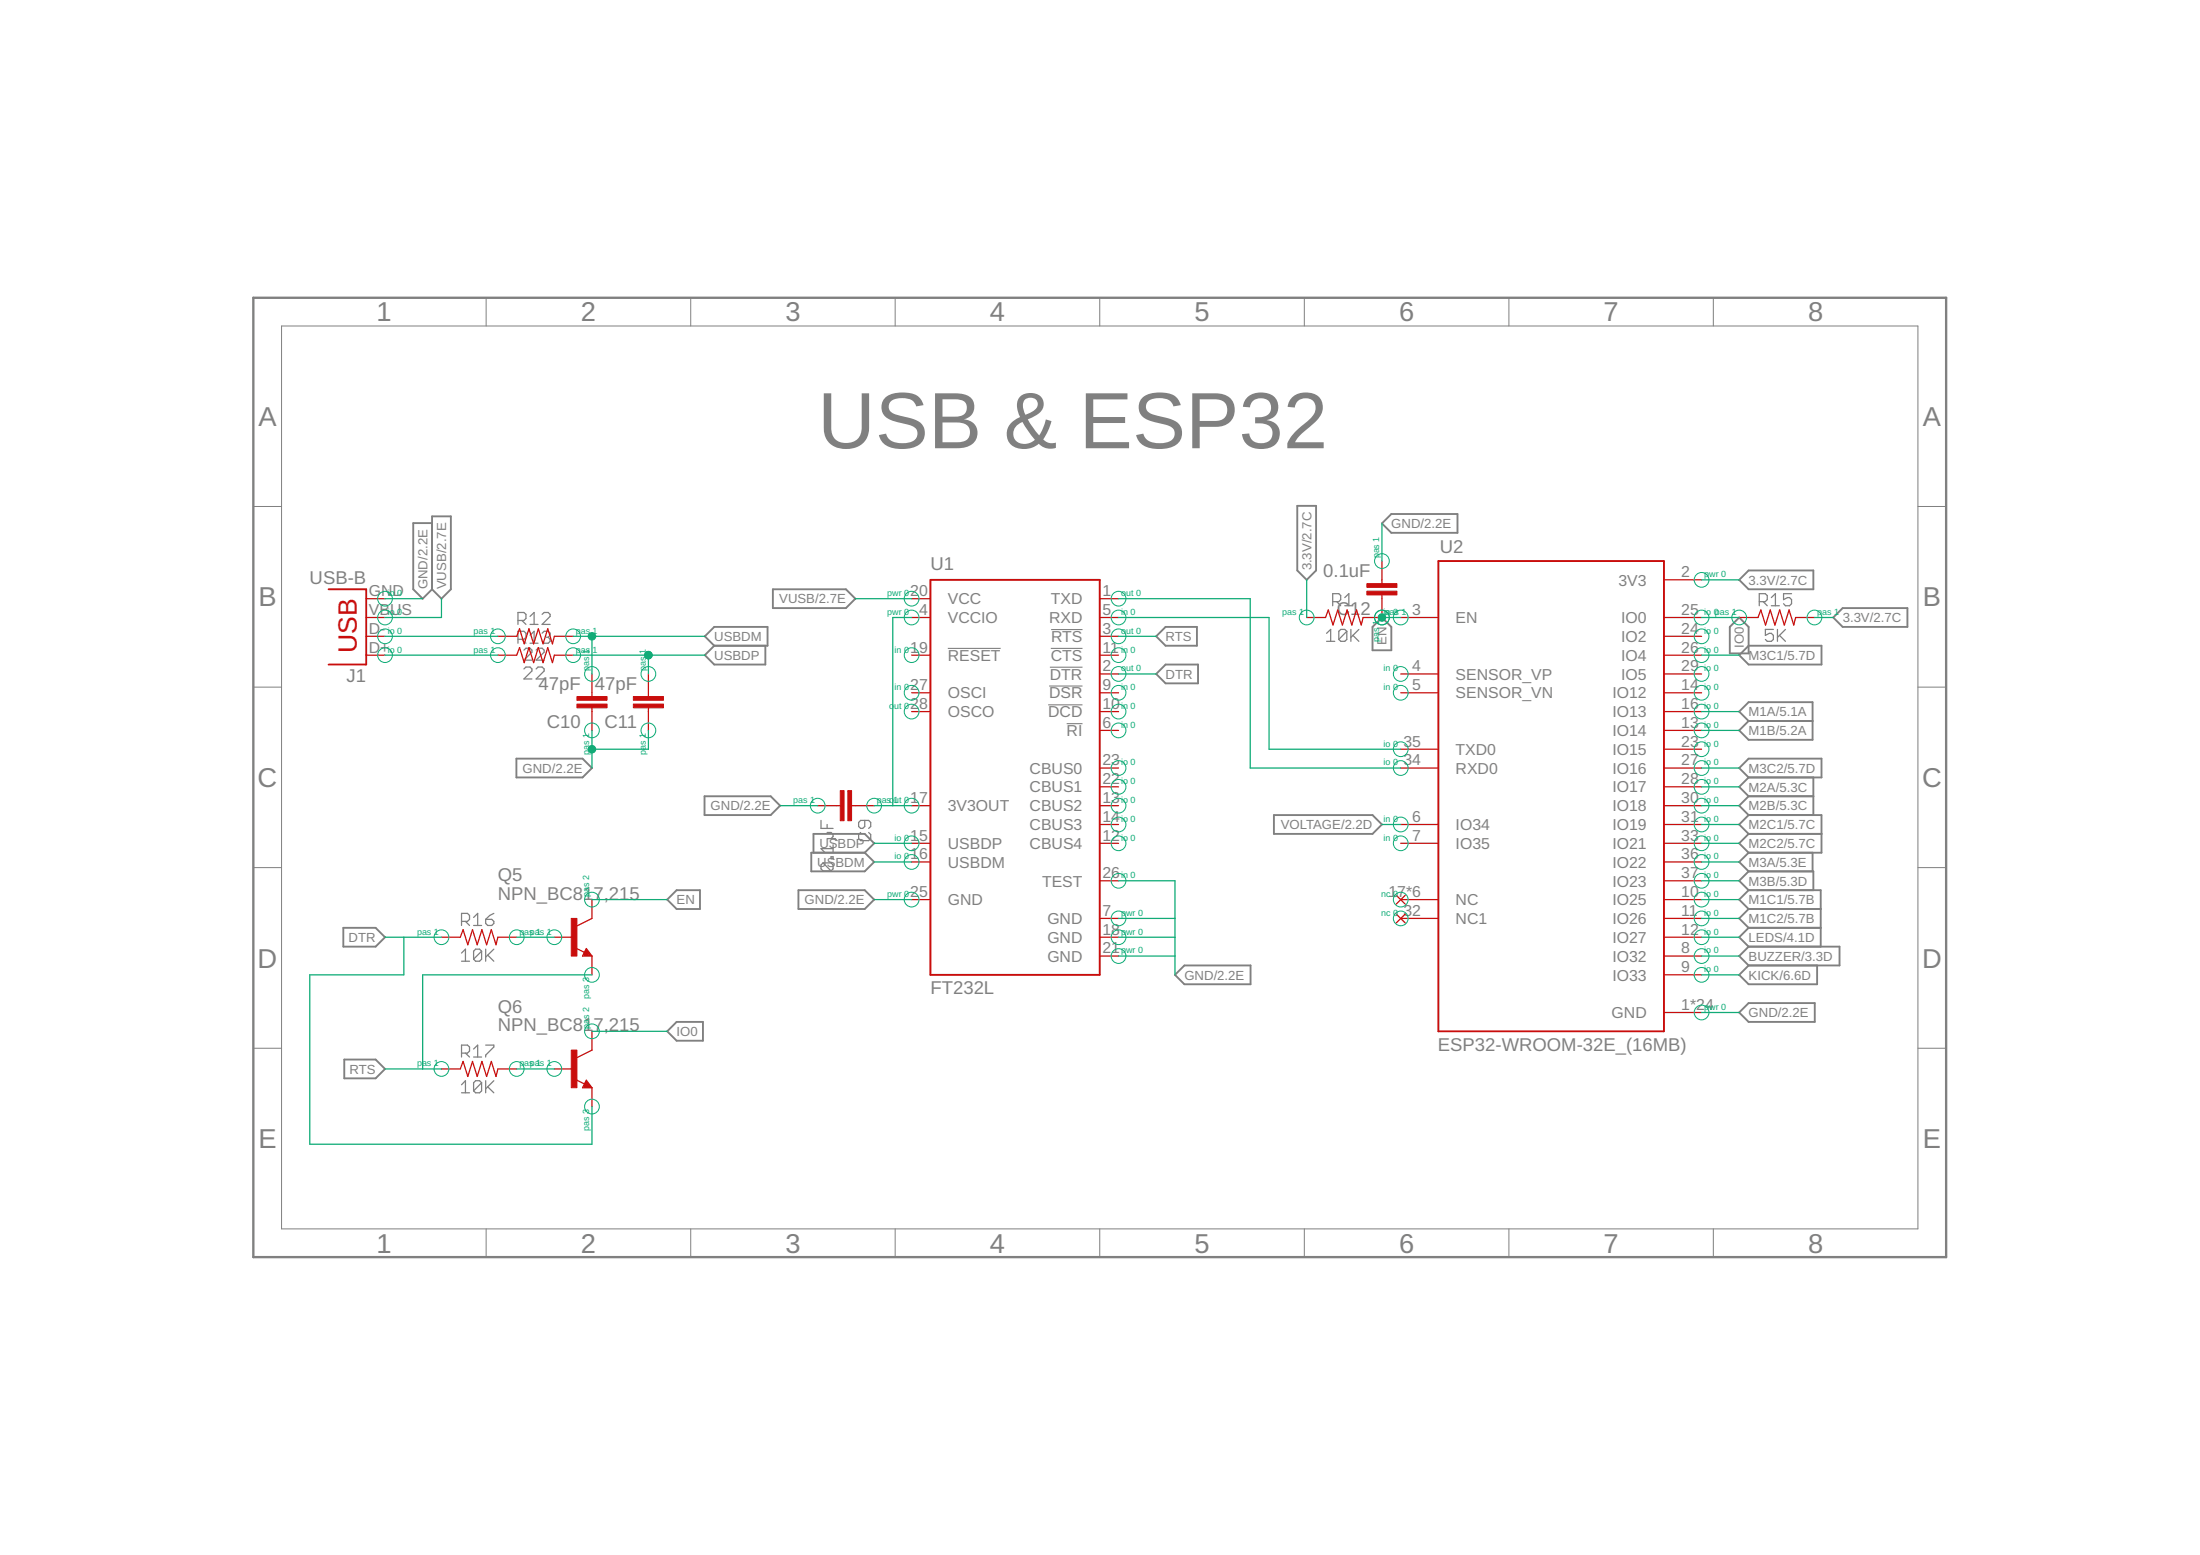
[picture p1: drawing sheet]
<svg xmlns="http://www.w3.org/2000/svg" width="297mm" height="210mm" viewBox="0 0 297 210" stroke-linecap="round" stroke-linejoin="round" font-family="sans-serif">
<g fill="none" stroke="#808080" stroke-width=".17">
<path d="M69.9 83.8h.8l.3-.3v-.6l-.3-.2h-.8v1.6M69.9 86.3h.8l.3-.3v-.5l-.3-.3h-.8v1.6M70.5 83.8l.5 .5M70.5 86.3l.5 .5M70.7 87.8l.3-.3h.6l.2 .3v.2l-1.1 1.1h1.1M70.7 90.3l.3-.3h.6l.2 .3v.3l-1.1 1.1h1.1M71.6 83.2l.5-.5v1.6M71.6 85.7l.5-.5v1.6M71.6 84.3h1M71.6 86.8h1M72.4 87.8l.2-.3h.6l.3 .3v.2l-1.1 1.1h1.1M72.4 90.3l.2-.3h.6l.3 .3v.3l-1.1 1.1h1.1"/>
<path d="M73.2 82.9l.3-.2h.5l.3 .2v.3l-1.1 1.1h1.1M73.2 85.5l.3-.3h.5l.3 .3v.2l-.3 .3M73.7 86h.3M74 86l.3 .3v.3l-.3 .2h-.5l-.3-.2M179.1 85.5l.6-.5v1.6M179.1 86.6h1.1M179.9 81.2h.9l.2-.3v-.5l-.2-.3h-.9v1.7M180.5 81.2l.5 .6M181.6 80.7l.5-.6v1.7M181.6 81.8h1.1M181.8 85.2v1.1l-.2 .3h-.6l-.2-.3M181.8 85.2l-.2-.2h-.6l-.2 .2v1.1"/>
<path d="M181.8 85.2l-1 1.1M182.4 85v1.6M182.7 85.8l.8 .8M183.5 85l-1.1 1M237.5 81.2h.8l.3-.3v-.5l-.3-.3h-.8v1.7M238.1 81.2l.5 .6M239.2 81.8h1M239.2 80.7l.5-.6v1.7M239.4 85h-1v.8l.5-.3h.3l.2 .3v.5l-.2 .3h-.6l-.2-.3M240 85v1.6M240.3 85.8l.8 .8M241.1 85l-1.1 1"/>
<path d="M241.9 80.1h-1.1v.8l.5-.2h.3l.3 .2v.6l-.3 .3h-.5l-.3-.3M110.8 110.7v1.1h1.7M111.1 116.5l-.3 .3v.5l.3 .3h1.1M111.1 116.5h1.1l.3 .3v.5l-.3 .3M111.1 116.5l1.1 1.1M111.7 112.4h.5l.3 .2v.3l-.3 .3M111.7 113.2h1.1l.2 .3M111.7 111.3v.5M112.2 115.7h.3v.2h-.3zM112.5 114v1.1M112.5 114.6h-1.7l.6 .5M116.2 112.4l-.3 .2v.6l.3 .3h1.1l.3-.3v-.6l-.3-.2"/>
<path d="M116.8 110.7v.9l-.3 .2h-.3l-.3-.2v-.6l.3-.3h1.1l.3 .3v.6l-.3 .2M62.3 128.7l.5-.6v1.7M62.3 129.8h1.1M62.3 124.4h.8l.3-.3v-.5l-.3-.3h-.8v1.6M62.8 124.4l.6 .5M63.9 123.8l.6-.5v1.6M63.9 124.9h1.1M65 128.4v1.1l-.3 .3h-.5l-.3-.3M65 128.4l-.3-.3h-.5l-.3 .3v1.1M65 128.4l-1.1 1.1M65.6 124.1h.8l.3 .3v.3l-.3 .2h-.6l-.2-.2zM65.6 128.1v1.7"/>
<path d="M65.8 128.9l.9 .9M66.7 128.1l-1.1 1.1M66.7 123.3l-.6 .3-.5 .5M62.3 146.4l.5-.5v1.6M62.3 147.5h1.1M62.3 142.2h.8l.3-.3v-.6l-.3-.2h-.8v1.6M62.8 142.2l.6 .5M63.9 141.6l.6-.5v1.6M63.9 142.7h1.1M65 146.2l-.3-.3h-.5l-.3 .3v1.1M65 146.2v1.1l-.3 .2h-.5l-.3-.2M65 146.2l-1.1 1.1"/>
<path d="M65.6 141.1h1.1v.2l-1.1 1.1v.3M65.6 145.9v1.6M65.8 146.7l.9 .8M66.7 145.9l-1.1 1.1"/>
</g>
<path d="M34.2 40.2h228.6v129.5h-228.6z" fill="none" stroke="#808080" stroke-width=".32"/>
<g fill="none" stroke="#808080" stroke-width=".14">
<path d="M38 44h221v121.9h-221zM65.6 40.2v3.8M93.3 40.2v3.8M120.9 40.2v3.8M148.5 40.2v3.8M176.1 40.2v3.8M203.7 40.2v3.8M231.3 40.2v3.8M34.2 68.4h3.8M259 68.4h3.8M34.2 92.8h3.8M259 92.8h3.8"/>
<path d="M34.2 117.1h3.8M259 117.1h3.8M34.2 141.5h3.8M259 141.5h3.8M65.6 165.9v3.8M93.3 165.9v3.8M120.9 165.9v3.8M148.5 165.9v3.8M176.1 165.9v3.8M203.7 165.9v3.8M231.3 165.9v3.8"/>
</g>
<path d="M128 87.5h7.1M141.5 95.1h4.7M141.6 92.6h4.6M141.8 90.1h4.4M141.9 87.5h4.3M141.9 85h4.3M144 97.7h2.2" fill="none" stroke="#808080" stroke-width=".15"/>
<g fill="none" stroke="#808080" stroke-width=".25">
<path d="M58.3 70.6h-2.5v8.9l1.3 1.3 1.2-1.3M58.3 69.7h2.6v9.8l-1.3 1.3-1.3-1.3zM104.4 79.5h9.8l1.3 1.3-1.3 1.3h-9.8zM175.2 68.3h2.5v8.7l-1.3 1.3-1.2-1.3zM186.6 70.7l1.3-1.3h8.9v2.5h-8.9zM234.8 78.3l1.3-1.3h8.7v2.5h-8.7zM95.2 85.9l1.2-1.3h7.2v2.6h-7.2zM96.4 87.2l-1.2 1.2 1.2 1.3h6.9v-2.5M156.1 85.9l1.3-1.3h4.2v2.6h-4.2zM157.4 89.7h4.4v2.5h-4.4l-1.3-1.2zM186.6 83.4l1.3 1.2v3.2h-2.6v-3.2zM234.8 96.1l1.3-1.3h8.6v5.1h-8.6l-1.3-1.3 1.3-1.3z"/>
<path d="M234.8 83.4l1.3 1.2v3.6h-2.5v-3.6zM236.1 87.2h9.8v2.5h-9.8l-1.3-1.3zM236.1 97.3h8.6M247.5 83.4l1.3-1.3h8.7v2.5h-8.7zM69.7 102.4h9l1.2 1.3-1.2 1.2h-9zM95.1 107.5h9l1.2 1.3-1.2 1.2h-9zM109.5 115.1h7.3l1.2 1.3-1.2 1.2h-7.3zM109.8 115.1v-2.5h7l1.2 1.2-1.2 1.3M172 110h13.3l1.3 1.3-1.3 1.3h-13.3zM234.8 103.7l1.3-1.3h9.8v2.5h-9.8zM236.1 110h9.8v5.1h-9.8M236.1 107.5h8.7"/>
<path d="M236.1 112.6h9.8M236.1 117.6h8.7v2.6M236.1 104.9l-1.3 1.3 1.3 1.3M236.1 107.5l-1.3 1.3 1.3 1.2M236.1 110l-1.3 1.3 1.3 1.3M236.1 112.6l-1.3 1.2 1.3 1.3M236.1 115.1l-1.3 1.3 1.3 1.2M236.1 117.6l-1.3 1.3 1.3 1.3M244.7 115.1v2.5M244.8 104.9v5.1M46.4 125.2h4.3l1.3 1.3-1.3 1.3h-4.3zM90.1 121.4l1.3-1.2h3.1v2.5h-3.1z"/>
<path d="M91.4 137.9h3.5v2.6h-3.5l-1.3-1.3zM107.8 120.2h9l1.2 1.2-1.2 1.3h-9zM158.6 131.6l1.3-1.3h8.9v2.6h-8.9zM234.8 136.7l1.3-1.3h8.9v2.5h-8.9zM236.1 122.7h9.7M236.1 120.2h9.7v7.6M236.1 127.8h12.3v2.5h-12.3M236.1 130.3l-1.3 1.3 1.3 1.3h9.2v-2.6M236.1 125.2l-1.3 1.3 1.3 1.3M236.1 125.2h9.7M236.1 127.8l-1.3 1.3 1.3 1.2M236.1 120.2l-1.3 1.2 1.3 1.3"/>
<path d="M236.1 122.7l-1.3 1.3 1.3 1.2M46.5 143h4.2l1.3 1.3-1.3 1.3h-4.2z"/>
</g>
<g fill="none" stroke="#c90d0c" stroke-width=".17">
<path d="M186.6 75.7v3.1M224.7 78.3h5M49.4 88.4h2.6M49.4 85.9h2.6M49.4 83.4h2.6M49.4 80.8h2.6M67.2 88.4h2.6l.3-1 .7 2.1 .6-2.1 .7 2.1 .6-2.1 .6 2.1 .7-2.1 .6 2.1 .2-1.1h2.6M67.2 85.9h2.6l.3-1 .7 2 .6-2 .7 2 .6-2 .6 2 .7-2 .6 2 .2-1h2.6M79.9 91v3M79.9 95.5v3.1M87.5 91v3M87.5 95.5v3.1"/>
<path d="M123.1 88.4h2.5M123.1 83.4h2.5M123.1 80.8h2.5M123.1 93.5h2.5M123.1 96.1h2.5M148.5 88.4h2.5M148.5 85.9h2.5M148.5 83.4h2.5M148.5 80.8h2.5M148.5 91h2.5M148.5 93.5h2.5M148.5 98.6h2.5"/>
<path d="M148.5 96.1h2.5M186.6 80.3v3.1h-2.6l-.2 1-.6-2.1-.7 2.1-.6-2.1-.6 2.1-.7-2.1-.6 2.1-.7-2.1-.3 1.1h-2.6M189.1 83.4h5.1M189.1 91h5.1M189.1 93.5h5.1M224.7 88.4h5M224.7 85.9h5M224.7 83.4h5M224.7 91h5M224.7 93.5h5M224.7 98.6h5M224.7 96.1h5"/>
<path d="M234.8 83.4h2.6l.3-1.1 .7 2.1 .6-2.1 .6 2.1 .7-2.1 .6 2.1 .7-2.1 .6 2.1 .2-1h2.6M110.4 108.8h3.1M115 108.8h3M123.1 113.8h2.5M123.1 108.8h2.5M123.1 116.4h2.5M148.5 111.3h2.5M148.5 113.8h2.5M148.5 103.7h2.5M148.5 106.2h2.5M148.5 108.8h2.5M148.5 118.9h2.5"/>
<path d="M189.1 111.3h5.1M189.1 113.8h5.1M189.1 101.1h5.1M189.1 103.7h5.1M224.7 111.3h5M224.7 113.8h5M224.7 101.1h5M224.7 103.7h5M224.7 106.2h5M224.7 108.8h5M224.7 116.4h5M224.7 118.9h5"/>
<path d="M59.6 126.5h2.5l.4-1 .7 2 .6-2 .6 2 .7-2 .6 2 .6-2 .7 2 .2-1h2.6M74.8 126.5h2.6M77.7 128l1.2 .6M79.2 128l.7 1.1h-1.2zM79.9 121.4v2.6l-2 1M79.9 129.1v2.5M79.9 139.2v2.6l-2 1M123.1 121.4h2.5M148.5 129.1h2.5M148.5 124h2.5M148.5 126.5h2.5M188.5 120.8l1.2 1.2"/>
<path d="M188.5 123.4l1.2 1.2M189.1 121.4h5.1M189.1 124h5.1M189.7 120.8l-1.2 1.2M189.7 123.4l-1.2 1.2M224.7 136.7h5M224.7 131.6h5M224.7 129.1h5M224.7 121.4h5M224.7 124h5M224.7 126.5h5M59.6 144.3h2.5l.4-1 .7 2 .6-2 .6 2 .7-2 .6 2 .6-2 .7 2 .2-1h2.6"/>
<path d="M74.8 144.3h2.6M77.7 145.7l1.2 .6M79.2 145.8l.7 1h-1.2zM79.9 146.8v2.6"/>
</g>
<g fill="#c90d0c" stroke="#c90d0c" stroke-width=".14">
<path d="M77.9 94h4.1v.5h-4.1z"/>
<path d="M77.9 95h4.1v.5h-4.1z"/>
<path d="M85.5 94h4.1v.5h-4.1z"/>
<path d="M85.5 95h4.1v.5h-4.1z"/>
<path d="M113.5 106.7h.5v4.1h-.5z"/>
<path d="M114.5 106.7h.5v4.1h-.5z"/>
<path d="M184.6 78.8h4v.5h-4z"/>
<path d="M184.6 79.8h4v.5h-4z"/>
<path d="M77.1 124h.8v5.1h-.8z"/>
<path d="M77.1 141.8h.8v5h-.8z"/>
</g>
<path d="M44.4 79.5h5v10.2h-5M125.6 78.3h22.9v53.3h-22.9zM194.2 75.7h30.5v63.5h-30.5zM79.2 128.5l.1 .3h-.4l.3-.5 .5 .6h-.8M79.2 146.3l.1 .3h-.4l.3-.5 .5 .6h-.8" fill="none" stroke="#c90d0c" stroke-width=".25"/>
<g fill="none" stroke="#0dab76" stroke-width=".14">
<circle cx="186.6" cy="75.7" r=".99"/>
<circle cx="229.7" cy="78.3" r=".99"/>
<circle cx="52" cy="88.4" r=".99"/>
<circle cx="52" cy="85.9" r=".99"/>
<circle cx="52" cy="80.8" r=".99"/>
<circle cx="52" cy="83.4" r=".99"/>
<circle cx="67.2" cy="88.4" r=".99"/>
<circle cx="67.2" cy="85.9" r=".99"/>
<circle cx="77.4" cy="88.4" r=".99"/>
<circle cx="77.4" cy="85.9" r=".99"/>
<circle cx="79.9" cy="91" r=".99"/>
<circle cx="79.9" cy="98.6" r=".99"/>
<circle cx="87.5" cy="98.6" r=".99"/>
<circle cx="87.5" cy="91" r=".99"/>
<circle cx="123.1" cy="96.1" r=".99"/>
<circle cx="123.1" cy="88.4" r=".99"/>
<circle cx="123.1" cy="93.5" r=".99"/>
<circle cx="123.1" cy="83.4" r=".99"/>
<circle cx="123.1" cy="80.8" r=".99"/>
<circle cx="151" cy="96.1" r=".99"/>
<circle cx="151" cy="88.4" r=".99"/>
<circle cx="151" cy="98.6" r=".99"/>
<circle cx="151" cy="91" r=".99"/>
<circle cx="151" cy="93.5" r=".99"/>
<circle cx="151" cy="83.4" r=".99"/>
<circle cx="151" cy="80.8" r=".99"/>
<circle cx="151" cy="85.9" r=".99"/>
<circle cx="176.4" cy="83.4" r=".99"/>
<circle cx="186.6" cy="83.4" r=".99"/>
<circle cx="189.1" cy="91" r=".99"/>
<circle cx="189.1" cy="93.5" r=".99"/>
<circle cx="189.1" cy="83.4" r=".99"/>
<circle cx="229.7" cy="93.5" r=".99"/>
<circle cx="229.7" cy="91" r=".99"/>
<circle cx="229.7" cy="96.1" r=".99"/>
<circle cx="229.7" cy="88.4" r=".99"/>
<circle cx="229.7" cy="98.6" r=".99"/>
<circle cx="229.7" cy="85.9" r=".99"/>
<circle cx="229.7" cy="83.4" r=".99"/>
<circle cx="234.8" cy="83.4" r=".99"/>
<circle cx="245" cy="83.4" r=".99"/>
<circle cx="110.4" cy="108.8" r=".99"/>
<circle cx="118" cy="108.8" r=".99"/>
<circle cx="123.1" cy="113.8" r=".99"/>
<circle cx="123.1" cy="108.8" r=".99"/>
<circle cx="123.1" cy="116.4" r=".99"/>
<circle cx="151" cy="113.8" r=".99"/>
<circle cx="151" cy="103.7" r=".99"/>
<circle cx="151" cy="111.3" r=".99"/>
<circle cx="151" cy="108.8" r=".99"/>
<circle cx="151" cy="106.2" r=".99"/>
<circle cx="151" cy="118.9" r=".99"/>
<circle cx="189.1" cy="111.3" r=".99"/>
<circle cx="189.1" cy="113.8" r=".99"/>
<circle cx="189.1" cy="101.1" r=".99"/>
<circle cx="189.1" cy="103.7" r=".99"/>
<circle cx="229.7" cy="106.2" r=".99"/>
<circle cx="229.7" cy="113.8" r=".99"/>
<circle cx="229.7" cy="103.7" r=".99"/>
<circle cx="229.7" cy="108.8" r=".99"/>
<circle cx="229.7" cy="116.4" r=".99"/>
<circle cx="229.7" cy="118.9" r=".99"/>
<circle cx="229.7" cy="101.1" r=".99"/>
<circle cx="229.7" cy="111.3" r=".99"/>
<circle cx="59.6" cy="126.5" r=".99"/>
<circle cx="69.8" cy="126.5" r=".99"/>
<circle cx="74.8" cy="126.5" r=".99"/>
<circle cx="79.9" cy="131.6" r=".99"/>
<circle cx="79.9" cy="121.4" r=".99"/>
<circle cx="79.9" cy="139.2" r=".99"/>
<circle cx="123.1" cy="121.4" r=".99"/>
<circle cx="151" cy="129.1" r=".99"/>
<circle cx="151" cy="124" r=".99"/>
<circle cx="151" cy="126.5" r=".99"/>
<circle cx="189.1" cy="124" r=".99"/>
<circle cx="189.1" cy="121.4" r=".99"/>
<circle cx="229.7" cy="121.4" r=".99"/>
<circle cx="229.7" cy="126.5" r=".99"/>
<circle cx="229.7" cy="124" r=".99"/>
<circle cx="229.7" cy="136.7" r=".99"/>
<circle cx="229.7" cy="129.1" r=".99"/>
<circle cx="229.7" cy="131.6" r=".99"/>
<circle cx="59.6" cy="144.3" r=".99"/>
<circle cx="69.8" cy="144.3" r=".99"/>
<circle cx="74.8" cy="144.3" r=".99"/>
<circle cx="79.9" cy="149.4" r=".99"/>
</g>
<g fill="none" stroke="#0dab76" stroke-width=".17">
<path d="M176.4 78.3v5.1M186.6 70.7v5M229.7 78.3h5.1M52 80.8h5.1M52 85.9h15.2M52 88.4h15.2M59.6 80.8v2.6h-7.6M77.4 85.9h17.8M77.4 88.4h17.8M79.9 85.9v5.1M79.9 98.6v5.1M87.5 88.4v2.6"/>
<path d="M87.5 98.6v2.5h-7.6M115.5 80.8h7.6M123.1 83.4h-2.6v25.4M151 83.4h20.3v17.7h17.8M151 80.8h17.8v22.9h20.3M151 85.9h5.1M151 91h5.1M186.6 83.4h2.5M229.7 88.4h5.1M229.7 83.4h5.1M229.7 98.6h5.1M229.7 96.1h5.1"/>
<path d="M245 83.4h2.5M105.3 108.8h5.1M118 108.8h5.1M118 113.8h5.1M118 116.4h5.1M151 118.9h7.6v12.7M186.6 111.3h2.5M229.7 118.9h5.1M229.7 108.8h5.1M229.7 113.8h5.1M229.7 116.4h5.1M229.7 106.2h5.1"/>
<path d="M229.7 111.3h5.1M229.7 103.7h5.1M52 126.5h7.6M54.5 126.5v5.1h-12.7v22.9h38.1v-5.1M69.8 126.5h5M79.9 121.4h10.2M79.9 131.6h-22.8v12.7M79.9 139.2h10.2M118 121.4h5.1M151 124h7.6M151 126.5h7.6M151 129.1h7.6"/>
<path d="M229.7 136.7h5.1M229.7 121.4h5.1M229.7 124h5.1M229.7 126.5h5.1M229.7 129.1h5.1M229.7 131.6h5.1M52 144.3h7.6M69.8 144.3h5"/>
</g>
<g fill="#0dab76" stroke="#0dab76" stroke-width=".14">
<circle cx="79.9" cy="101.1" r=".51"/>
<circle cx="87.5" cy="88.4" r=".51"/>
<circle cx="79.9" cy="85.9" r=".51"/>
<circle cx="186.6" cy="83.4" r=".51"/>
</g>
<text font-size="10.8" fill="#808080" x="110.4" y="60.5">USB &amp; ESP32</text>
<g font-size="3.7" fill="#808080">
<text x="50.8" y="43.4">1</text>
<text x="78.4" y="43.4">2</text>
<text x="106" y="43.4">3</text>
<text x="133.7" y="43.4">4</text>
<text x="161.3" y="43.4">5</text>
<text x="188.9" y="43.4">6</text>
<text x="216.5" y="43.4">7</text>
<text x="244.1" y="43.4">8</text>
<text x="34.9" y="57.5">A</text>
<text x="259.6" y="57.5">A</text>
<text x="34.9" y="81.9">B</text>
<text x="259.6" y="81.9">B</text>
<text x="34.8" y="106.2">C</text>
<text x="259.5" y="106.2">C</text>
<text x="34.8" y="130.6">D</text>
<text x="259.5" y="130.6">D</text>
<text x="34.9" y="155">E</text>
<text x="259.6" y="155">E</text>
<text x="50.8" y="169.1">1</text>
<text x="78.4" y="169.1">2</text>
<text x="106" y="169.1">3</text>
<text x="133.7" y="169.1">4</text>
<text x="161.3" y="169.1">5</text>
<text x="188.9" y="169.1">6</text>
<text x="216.5" y="169.1">7</text>
<text x="244.1" y="169.1">8</text>
</g>
<text font-size="3.6" fill="#c90d0c" x="48.2" y="88.2" transform="rotate(-90 48.2 88.2)">USB</text>
<g font-size="2.5" fill="#808080">
<text x="125.6" y="77">U1</text>
<text x="178.7" y="77.9">0.1uF</text>
<text x="194.4" y="74.6">U2</text>
<text x="41.8" y="78.8">USB-B</text>
<text x="180.5" y="83">C12</text>
<text x="46.8" y="92.1">J1</text>
<text x="72.7" y="93.1">47pF</text>
<text x="80.3" y="93.1">47pF</text>
<text x="73.8" y="98.2">C10</text>
<text x="81.6" y="98.2">C11</text>
<text x="67.2" y="118.9">Q5</text>
<text x="67.2" y="121.4">NPN_BC81</text>
<text x="80.1" y="121.4">7,215</text>
<text x="67.2" y="136.7">Q6</text>
<text x="125.6" y="134.1">FT232L</text>
<text x="67.2" y="139.2">NPN_BC81</text>
<text x="80.1" y="139.2">7,215</text>
<text x="194.2" y="141.9">ESP32-WROOM-32E_(16MB)</text>
</g>
<g font-size="2.1" fill="#808080">
<text x="227" y="77.9">2</text>
<text x="49.8" y="83">VBUS</text>
<text x="49.8" y="80.5">GND</text>
<text x="122.9" y="80.5">20</text>
<text x="124.1" y="83">4</text>
<text x="128" y="81.6">VCC</text>
<text x="141.9" y="81.6">TXD</text>
<text x="148.8" y="80.5">1</text>
<text x="148.8" y="83">5</text>
<text x="190.7" y="83">3</text>
<text x="218.5" y="79">3V3</text>
<text x="227" y="83">25</text>
<text x="49.8" y="88.1">D+</text>
<text x="49.8" y="85.5">D-</text>
<text x="122.9" y="88.1">19</text>
<text x="128" y="84.1">VCCIO</text>
<text x="128" y="89.2">RESET</text>
<text x="141.6" y="84.1">RXD</text>
<text x="141.9" y="89.2">CTS</text>
<text x="141.9" y="86.7">RTS</text>
<text x="148.8" y="85.5">3</text>
<text x="148.8" y="88.1">11</text>
<text x="196.5" y="84.1">EN</text>
<text x="218.9" y="86.7">IO2</text>
<text x="218.9" y="84.1">IO0</text>
<text x="218.9" y="89.2">IO4</text>
<text x="227" y="85.5">24</text>
<text x="227" y="88.1">26</text>
<text x="122.9" y="95.7">28</text>
<text x="122.9" y="93.2">27</text>
<text x="128" y="94.3">OSCI</text>
<text x="141.6" y="94.3">DSR</text>
<text x="141.7" y="91.7">DTR</text>
<text x="148.8" y="90.6">2</text>
<text x="148.8" y="93.2">9</text>
<text x="148.8" y="95.7">10</text>
<text x="190.7" y="90.6">4</text>
<text x="190.7" y="93.2">5</text>
<text x="196.5" y="91.7">SENSOR_VP</text>
<text x="196.5" y="94.3">SENSOR_VN</text>
<text x="217.7" y="94.3">IO12</text>
<text x="218.9" y="91.7">IO5</text>
<text x="227" y="93.2">14</text>
<text x="227" y="95.7">16</text>
<text x="227" y="90.6">29</text>
<text x="128" y="96.8">OSCO</text>
<text x="141.5" y="96.8">DCD</text>
<text x="144" y="99.4">RI</text>
<text x="148.8" y="98.2">6</text>
<text x="189.5" y="100.8">35</text>
<text x="196.5" y="101.9">TXD0</text>
<text x="217.7" y="99.4">IO14</text>
<text x="217.7" y="96.8">IO13</text>
<text x="217.7" y="101.9">IO15</text>
<text x="227" y="98.2">13</text>
<text x="227" y="100.8">23</text>
<text x="139" y="104.4">CBUS0</text>
<text x="139" y="107">CBUS1</text>
<text x="148.8" y="103.3">23</text>
<text x="148.8" y="105.9">22</text>
<text x="189.5" y="103.3">34</text>
<text x="196.5" y="104.4">RXD0</text>
<text x="217.7" y="104.4">IO16</text>
<text x="217.7" y="107">IO17</text>
<text x="227" y="103.3">27</text>
<text x="227" y="105.9">28</text>
<text x="122.9" y="108.4">17</text>
<text x="122.9" y="113.5">15</text>
<text x="128" y="109.5">3V3OUT</text>
<text x="139" y="109.5">CBUS2</text>
<text x="139" y="112">CBUS3</text>
<text x="148.8" y="108.4">13</text>
<text x="148.8" y="110.9">14</text>
<text x="148.8" y="113.5">12</text>
<text x="190.7" y="110.9">6</text>
<text x="190.7" y="113.5">7</text>
<text x="196.5" y="112">IO34</text>
<text x="217.7" y="109.5">IO18</text>
<text x="217.7" y="112">IO19</text>
<text x="227" y="108.4">30</text>
<text x="227" y="110.9">31</text>
<text x="227" y="113.5">33</text>
<text x="122.9" y="116">16</text>
<text x="128" y="114.6">USBDP</text>
<text x="128" y="117.1">USBDM</text>
<text x="139" y="114.6">CBUS4</text>
<text x="140.7" y="119.7">TEST</text>
<text x="148.8" y="118.5">26</text>
<text x="196.5" y="114.6">IO35</text>
<text x="217.7" y="114.6">IO21</text>
<text x="217.7" y="117.1">IO22</text>
<text x="217.7" y="119.7">IO23</text>
<text x="227" y="116">36</text>
<text x="227" y="118.5">37</text>
<text x="122.9" y="121.1">25</text>
<text x="128" y="122.2">GND</text>
<text x="141.4" y="124.7">GND</text>
<text x="148.8" y="123.6">7</text>
<text x="187.5" y="121.1">17*6</text>
<text x="189.5" y="123.6">32</text>
<text x="196.5" y="122.2">NC</text>
<text x="196.5" y="124.7">NC1</text>
<text x="217.7" y="122.2">IO25</text>
<text x="217.7" y="124.7">IO26</text>
<text x="227" y="121.1">10</text>
<text x="227" y="123.6">11</text>
<text x="141.4" y="127.3">GND</text>
<text x="141.4" y="129.8">GND</text>
<text x="148.8" y="126.2">18</text>
<text x="148.8" y="128.7">21</text>
<text x="217.7" y="129.8">IO32</text>
<text x="217.7" y="127.3">IO27</text>
<text x="227" y="131.2">9</text>
<text x="227" y="128.7">8</text>
<text x="227" y="126.2">12</text>
<text x="217.6" y="137.4">GND</text>
<text x="217.7" y="132.4">IO33</text>
<text x="227" y="136.3">1*24</text>
</g>
<g font-size="1.8" fill="#808080">
<text x="187.9" y="71.3">GND/2.2E</text>
<text x="177.1" y="77" transform="rotate(-90 177.1 77)">3.3V/2.7C</text>
<text x="57.7" y="79.5" transform="rotate(-90 57.7 79.5)">GND/2.2E</text>
<text x="60.2" y="79.5" transform="rotate(-90 60.2 79.5)">VUSB/2.7E</text>
<text x="105.2" y="81.5">VUSB/2.7E</text>
<text x="236.1" y="78.9">3.3V/2.7C</text>
<text x="248.8" y="84">3.3V/2.7C</text>
<text x="96.4" y="89.1">USBDP</text>
<text x="96.4" y="86.5">USBDM</text>
<text x="157.4" y="86.5">RTS</text>
<text x="187.2" y="87.1" transform="rotate(-90 187.2 87.1)">EN</text>
<text x="235.5" y="87.5" transform="rotate(-90 235.5 87.5)">IO0</text>
<text x="236.1" y="89.1">M3C1/5.7D</text>
<text x="157.4" y="91.6">DTR</text>
<text x="236.1" y="99.2">M1B/5.2A</text>
<text x="236.1" y="96.7">M1A/5.1A</text>
<text x="70.5" y="104.3">GND/2.2E</text>
<text x="236.1" y="106.8">M2A/5.3C</text>
<text x="236.1" y="104.3">M3C2/5.7D</text>
<text x="95.9" y="109.4">GND/2.2E</text>
<text x="172.9" y="111.9">VOLTAGE/2.2D</text>
<text x="236.1" y="109.4">M2B/5.3C</text>
<text x="236.1" y="111.9">M2C1/5.7C</text>
<text x="110.3" y="117">USBDM</text>
<text x="110.6" y="114.5">USBDP</text>
<text x="236.1" y="114.5">M2C2/5.7C</text>
<text x="236.1" y="117">M3A/5.3E</text>
<text x="236.1" y="119.5">M3B/5.3D</text>
<text x="91.4" y="122.1">EN</text>
<text x="108.6" y="122.1">GND/2.2E</text>
<text x="236.1" y="122.1">M1C1/5.7B</text>
<text x="236.1" y="124.6">M1C2/5.7B</text>
<text x="47.1" y="127.2">DTR</text>
<text x="236.1" y="127.2">LEDS/4.1D</text>
<text x="236.1" y="129.7">BUZZER/3.3D</text>
<text x="159.9" y="132.2">GND/2.2E</text>
<text x="236.1" y="137.3">GND/2.2E</text>
<text x="236.1" y="132.2">KICK/6.6D</text>
<text x="91.4" y="139.8">IO0</text>
<text x="47.2" y="144.9">RTS</text>
</g>
<g font-size="1.2" fill="#0dab76">
<text x="186.2" y="75.4" transform="rotate(-90 186.2 75.4)">pas 1</text>
<text x="230.1" y="77.9">pwr 0</text>
<text x="52.3" y="83">io 0</text>
<text x="52.3" y="80.5">io 0</text>
<text x="119.8" y="80.5">pwr 0</text>
<text x="119.8" y="83">pwr 0</text>
<text x="151.4" y="80.5">out 0</text>
<text x="151.4" y="83">in 0</text>
<text x="173.1" y="83">pas 1</text>
<text x="186.8" y="83">in</text>
<text x="186.9" y="83">pa0s 1</text>
<text x="230.1" y="83">io 0pas 1</text>
<text x="245.3" y="83">pas 1</text>
<text x="52.3" y="88.1">io 0</text>
<text x="52.3" y="85.5">io 0</text>
<text x="63.9" y="85.5">pas 1</text>
<text x="63.9" y="88.1">pas 1</text>
<text x="77.7" y="85.5">pas 1</text>
<text x="77.7" y="88.1">pas</text>
<text x="79.6" y="88.3" transform="rotate(-90 79.6 88.3)">1</text>
<text x="80" y="88.1">1</text>
<text x="87.2" y="88.3" transform="rotate(-90 87.2 88.3)">1</text>
<text x="120.8" y="88.1">in 0</text>
<text x="151.4" y="85.5">out 0</text>
<text x="151.4" y="88.1">in 0</text>
<text x="186.2" y="86.7" transform="rotate(-90 186.2 86.7)">pas 1</text>
<text x="230.1" y="85.5">io 0</text>
<text x="230.1" y="88.1">io 0</text>
<text x="79.6" y="90.6" transform="rotate(-90 79.6 90.6)">pas</text>
<text x="87.2" y="90.6" transform="rotate(-90 87.2 90.6)">pas</text>
<text x="120.1" y="95.7">o</text>
<text x="120.7" y="95.7">ut 0</text>
<text x="120.8" y="93.2">in 0</text>
<text x="151.4" y="90.6">out 0</text>
<text x="151.4" y="93.2">in 0</text>
<text x="151.4" y="95.7">in 0</text>
<text x="186.8" y="90.6">in 0</text>
<text x="186.8" y="93.2">in 0</text>
<text x="230.1" y="93.2">io 0</text>
<text x="230.1" y="95.7">io 0</text>
<text x="230.1" y="90.6">io 0</text>
<text x="79.6" y="101.9" transform="rotate(-90 79.6 101.9)">pas 1</text>
<text x="87.2" y="101.9" transform="rotate(-90 87.2 101.9)">pas 1</text>
<text x="151.4" y="98.2">in 0</text>
<text x="186.8" y="100.8">io 0</text>
<text x="230.1" y="98.2">io 0</text>
<text x="230.1" y="100.8">io 0</text>
<text x="151.4" y="103.3">io 0</text>
<text x="151.4" y="105.9">io 0</text>
<text x="186.8" y="103.3">io 0</text>
<text x="230.1" y="103.3">io 0</text>
<text x="230.1" y="105.9">io 0</text>
<text x="107.1" y="108.4">pas 1</text>
<text x="118.4" y="108.4">paso</text>
<text x="120.7" y="108.4">1</text>
<text x="120.7" y="108.4">ut 0</text>
<text x="120.8" y="113.5">io 0</text>
<text x="151.4" y="108.4">io 0</text>
<text x="151.4" y="110.9">io 0</text>
<text x="151.4" y="113.5">io 0</text>
<text x="186.8" y="110.9">in 0</text>
<text x="186.8" y="113.5">in 0</text>
<text x="230.1" y="108.4">io 0</text>
<text x="230.1" y="110.9">io 0</text>
<text x="230.1" y="113.5">io 0</text>
<text x="120.8" y="116">io 0</text>
<text x="151.4" y="118.5">in 0</text>
<text x="230.1" y="116">io 0</text>
<text x="230.1" y="118.5">io 0</text>
<text x="79.6" y="121.1" transform="rotate(-90 79.6 121.1)">pas 2</text>
<text x="119.8" y="121.1">pwr 0</text>
<text x="151.4" y="123.6">pwr 0</text>
<text x="186.5" y="121.1">nc 0</text>
<text x="186.5" y="123.6">nc 0</text>
<text x="230.1" y="121.1">io 0</text>
<text x="230.1" y="123.6">io 0</text>
<text x="56.3" y="126.2">pas 1</text>
<text x="70.1" y="126.2">paspa1s 1</text>
<text x="151.4" y="126.2">pwr 0</text>
<text x="151.4" y="128.7">pwr 0</text>
<text x="230.1" y="131.2">io 0</text>
<text x="230.1" y="128.7">io 0</text>
<text x="230.1" y="126.2">io 0</text>
<text x="79.6" y="134.9" transform="rotate(-90 79.6 134.9)">pas 3</text>
<text x="230.1" y="136.3">pwr 0</text>
<text x="56.3" y="143.9">pas 1</text>
<text x="70.1" y="143.9">paspa1s 1</text>
<text x="79.6" y="138.9" transform="rotate(-90 79.6 138.9)">pas 2</text>
<text x="79.6" y="152.7" transform="rotate(-90 79.6 152.7)">pas 3</text>
</g>
</svg>
